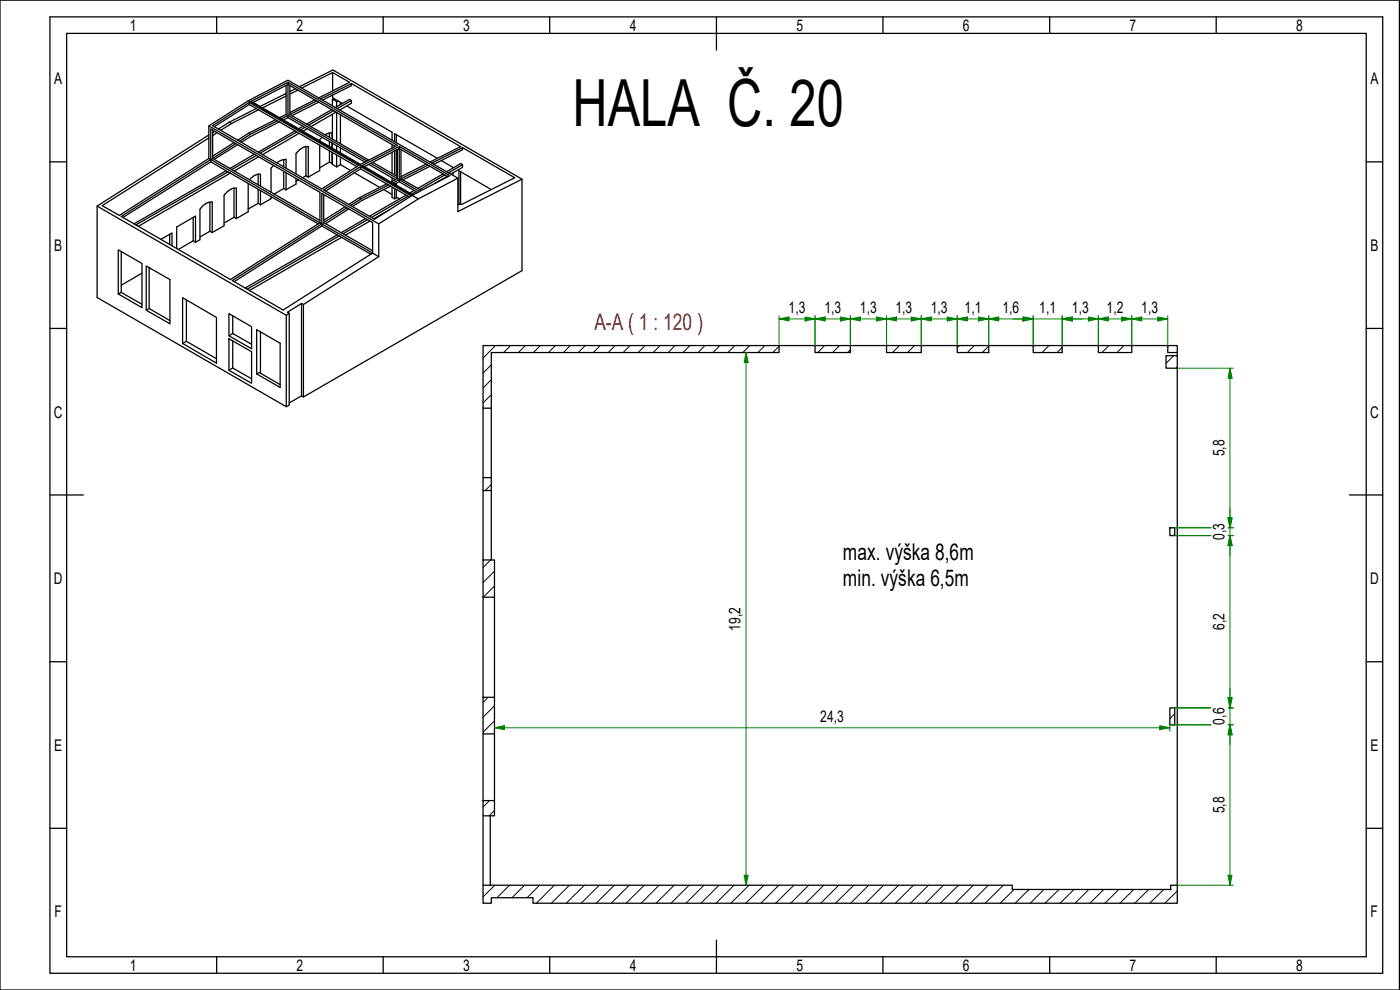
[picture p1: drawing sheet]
<svg xmlns="http://www.w3.org/2000/svg" width="420mm" height="297mm" viewBox="0 0 420 297" stroke-linecap="round" stroke-linejoin="round" font-family="sans-serif">
<g fill="none" stroke="#000" stroke-width=".3">
<path d="M147.4 118.4l-2.4 2.5M147.4 113.9l-2.4 2.5M147.4 109.5l-2.4 2.4M148.7 103.7l-3.7 3.7M153.2 103.7l-2.1 2.1M157.7 103.7l-2.1 2.1M162.2 103.7l-2.1 2.1M166.7 103.7l-2.1 2.1M171.1 103.7l-2 2.1M175.6 103.7l-2.1 2.1M180.1 103.7l-2 2.1M184.6 103.7l-2 2.1"/>
<path d="M189.1 103.7l-2.1 2.1M193.6 103.7l-2.1 2.1M198.1 103.7l-2.1 2.1M202.6 103.7l-2.1 2.1M207.1 103.7l-2.1 2.1M211.6 103.7l-2.1 2.1M216 103.7l-2 2.1M220.5 103.7l-2.1 2.1M225 103.7l-2.1 2.1M229.6 103.7l-2.1 2.1M233.8 103.9l-1.9 1.9M247.5 103.7l-2.1 2.1"/>
<path d="M252 103.7l-2.1 2.1M255.2 105l-.8 .8M269.9 103.7l-2.1 2.1M274.4 103.7l-2 2.1M287.9 103.7l-.6 .6M292.4 103.7l-2.1 2.1M296.7 103.9l-1.9 1.9M310.3 103.7l-.2 .3M314.8 103.7l-2.1 2.1M318.8 104.3l-1.6 1.5M332.8 103.7l-2.1 2.1M337.3 103.7l-2.1 2.1"/>
<path d="M350.8 103.7l-.3 .3M352.2 106.7l-2.3 2.3M353.3 105.6l-.1 .2M353.3 110.2l-.3 .3M145 143.3v.1M147.4 145.3l-1.8 1.9M147.3 168l-2.3 2.3M148.4 175.8l-3.4 3.4M148.4 171.4l-3.4 3.4M352.6 160.3l-.5 .4M146.5 209.2l-1.5 1.5M148.4 216.3l-3.4 3.4"/>
<path d="M148.4 211.8l-3.4 3.4M352.6 214.2l-1.5 1.4M146.9 240.2l-1.9 1.9M148.4 243.2l-1.6 1.6M148.5 265.6l-3.5 3.5M152.9 265.6l-3.7 3.8M157.4 265.6l-3.7 3.8M161.9 265.6l-3.7 3.8M166.4 265.6l-5.4 5.4M170.9 265.6l-5.4 5.4M175.4 265.6l-5.5 5.4M179.8 265.6l-5.4 5.4"/>
<path d="M184.3 265.6l-5.4 5.4M188.8 265.6l-5.3 5.4M193.4 265.6l-5.5 5.4M197.8 265.6l-5.4 5.4M202.3 265.6l-5.4 5.4M206.8 265.6l-5.4 5.4M211.3 265.6l-5.4 5.4M215.8 265.6l-5.4 5.4M220.3 265.6l-5.4 5.4M224.8 265.6l-5.5 5.4M229.2 265.6l-5.4 5.4M233.7 265.6l-5.4 5.4"/>
<path d="M238.3 265.6l-5.5 5.4M242.7 265.6l-5.4 5.4M247.2 265.6l-5.4 5.4M251.7 265.6l-5.4 5.4M256.2 265.6l-5.4 5.4M260.7 265.6l-5.4 5.4M265.2 265.6l-5.4 5.4M269.7 265.6l-5.5 5.4M274.1 265.6l-5.4 5.4M278.6 265.6l-5.4 5.4M283.1 265.6l-5.4 5.4M287.7 265.6l-5.5 5.4"/>
<path d="M292.1 265.6l-5.4 5.4M296.6 265.6l-5.4 5.4M301.1 265.6l-5.4 5.4M304.4 266.9l-4.2 4.1M308.8 266.9l-4.1 4.1M313.3 266.9l-4.1 4.1M317.8 266.9l-4.2 4.1M322.3 266.9l-4.2 4.1M326.8 266.9l-4.2 4.1M331.3 266.9l-4.2 4.1M335.8 266.9l-4.2 4.1M340.2 266.9l-4.1 4.1"/>
<path d="M344.7 266.9l-4.1 4.1M349.2 266.9l-4.1 4.1M353.3 267.3l-3.7 3.7"/>
</g>
<g fill="none" stroke="#000" stroke-width=".38">
<path d="M63.8 39v8.5l6.9-4.4M64.4 39.4l-.6 .4M65.1 39.8l-1.3 .9M68.8 36.7l-3.3 2M68.8 36.7l.7 .4M69.5 37.1l-3.3 2M74.5 40l.6 .3M74.5 30.2l-11.8 7.6M74.5 40l-3.2 2.1M74.8 30.7l-11 7 32.8 19 11-7.1-32.8-18.9v.7l32.3 18.6M74.8 31.4l-10.5 6.6M76 30.7l10.4-5.4v10"/>
<path d="M76.9 32.6l-8.1 4.1M77.6 32.9l-8.1 4.2M82.7 35.9l-8.2 4.1M83.2 36.2l-8.1 4.1-3.2 2.1M83.9 36.6l-8.8 4.4-2.7 1.7M85.9 25.6v8.7l.5 .4M85.9 28.1l-7.8 3.8M85.9 28.8l-7.1 3.6M85.9 34.3l-2 1M86.4 24.7l-11 5.7 32.8 18.9 11.1-5.7-32.9-18.9v.6l32.2 18.6M86.4 34.7l.6-.4 23.7 13.8M86.4 34.7l23.7 13.6"/>
<path d="M86.4 35.3l23.1 13.3M86.4 34.7l-1.9 .9M86.4 35.3l-1.3 .7M87 25.6v8.7l8.1-4M88.5 39.3l-11 6.3M88.7 26.6l-1.7 .9M89.1 39.6l-11.1 6.4M89.4 27l-2.4 1.2M89.8 40l-11 6.4M89.9 26l10-5 56.8 32.8v27.4l-65.6 37.9M90.9 37.9l-1.2 .7M91.5 38.2l-1.3 .8"/>
<path d="M92.2 38.7l-1.3 .7M94.5 30l-7.5 3.8M95.6 30.7l-8 4M96.2 29.7l9.3-4.6v.6l-8.7 4.3M98.9 39.9v1.3M99.6 32.9l-7.6 4.4M99.8 29.8v1.9M99.8 34.3v7.4M99.8 21.8v5.5M99.8 28.6v.7l1.6 1M99.8 21.8l-9.2 4.6M99.8 21.8l5.1 2.9-9.3 4.7"/>
<path d="M100.1 29.5l-.3 .3 1.2 .7 .4-.2M100.1 33.2l-7.5 4.4M100.8 33.6l-7.5 4.4M101 30.5v1.6M101 33.7v8.8M101.2 32.6l4.3-2.5v.9l-3.5 2M101.4 30.3l1.3 .7M102.2 30.7v.7M102.2 32.9v.2M102.2 34.4v8.7M104.1 31.8l13.6 7.9v2.4M105.5 25.1l32.7 18.9-9.2 4.6"/>
<path d="M105.5 30.1l-.6-.3-4.3 2.4M62.7 47.5l.5 .4v-9.2l32.8 19v9.2M62.7 47.5v-9.7l51 29.4M62.7 40.5l-33.6 21.3M62.7 41.4l-32 20.3 5.1 2.9 26.9-17.1M63.2 48.6l-26.3 16.7M67.9 51.2l-27.7 16M68.5 51.5l-27.7 16M69.2 51.9l-27.7 16M70.2 56.4v8.8M70.2 42.8l-6.4 4M71.3 43.4l-7 4.4"/>
<path d="M74.5 55v8.5l-3.6 2.1M74.9 53.9l1.7-1.4 1.6-.2v3.5M76.3 46.3l-7.3 4.2M76.9 46.7l-7.3 4.1M77.5 52.2v3.2M77.5 56.8v4.2M77.6 47l-7.3 4.3M78.2 57.1v4.4M81.3 59v.6l-3.1 1.9M82.1 49.6l-.8 .9v7.1M83.1 48.8l1.5-.8 1.3-.2v2.7M85.2 56.6l-2.9 1.6"/>
<path d="M85.2 47.9v2.2M85.2 51.4v5.2M85.2 56.6l.7 .3M85.9 51.8v5.1M88.8 52.2v-6.1l1.2-1.3 .9-.6 1.6-.2v9.1M88.8 53.5v1.7l-2.9 1.7M89.7 54l-.9 .5M91.8 52.8l-1 .5M91.8 44v8.8M91.8 52.8l.7 .3M95.9 43.5v7.7l-3.4 1.9M96.6 41.2l-.7 .8v.3"/>
<path d="M97.2 58.3v8.5l6.9-4.5M97.5 40.4l1.1-.5h1v1.7M98.9 42.5v1.5M98.9 45.3v3.3M98.9 48.6l-3 1.7M98.9 48.6l.7 .5M99.6 42.9v1.5M99.6 45.7v3.4M99.8 45.8v3.5l1.2 .8 1.2-.7M99.8 49l-.2 .1M99.8 43v1.4M101 43.7v1.5"/>
<path d="M101 46.5v3.6M102.2 44.4v1.4M102.2 47.2v2.2M102.2 49.4l3 1.8M106.3 51.8l7.7 4.4M107.9 59.3l.6 .3M107.9 59.3l-3.2 2M108.2 50l-11 7 15.2 8.8 11-7-15.2-8.8v.7l14.7 8.4M108.2 50.7l-10.5 6.6M109.3 50l10.5-5.4v9.3M110.7 49.3l7.9 4.6M111.3 49l8 4.6-2 1"/>
<path d="M111.8 48.7l7.5 4.2M115.1 56.9l2.6 1.4M116.1 55.2l-8.2 4.1M116.6 55.5l-8.1 4.1-3.3 2M117.2 55.9l-8.7 4.3-2.7 1.8M117.7 56.1v3.1l.7 .5 .5-.3v-2.6M117.7 43.4v1M117.7 45.7v6.4M117.7 53.3v1M118.4 42.5v-2.4l12.9 7.4M118.4 43.8v.2M118.4 45.3v7.2"/>
<path d="M118.4 53.8v.2M118.4 56.6v3.1M118.9 59.1l1.1 .6M118.9 40.4v2.4M118.9 45v7.8M118.9 55v.5M119.3 44.9v8.7l.5 .3M119.8 43.9l-11 5.7 15.2 8.9 11-5.8-15.2-8.8v.7l14.6 8.4M119.8 53.9v.6l5.5 3.3M119.8 53.9l-1.9 1M119.8 54.5l-1.4 .7M120.3 53.6l-.5 .3 6.1 3.6"/>
<path d="M120.3 44.9v8.7M120.3 53.6l6.2 3.5M121.9 58.5l-11 6.4M122.5 58.9l-11.1 6.4M124.3 57.1l-1.3 .8M124.8 57.5l-1.2 .7M127.8 49.3l-7.5 3.7M128.4 49.6l-8.1 4M129 49.9l-8 4.1M129.6 48.9l9.2-4.6v.6l-8.6 4.4M132.5 48.2l3.5 2v.2M133 52.2l-7.6 4.3"/>
<path d="M133.5 52.5l-7.5 4.4M134.2 52.9l-3.7 2.1M134.6 51.9l4.2-2.5v.8l-3.5 2M136 51.9v.7M137.4 53.5l-51-29.4-11.9 6.1 51 29.5M138.2 51.5v9.8M138.8 44.3l15.7 9-16.1 8.1-.4-.2-.6 .3M138.8 49.4l-.6-.3-4.2 2.4M147.4 56.9l-9.7-5.7v10.1M156.7 53.8l-19.3 9.7v-10l-11.9 6.2-11.8 7.5v9.8M29.1 61.8v27.5l56.8 32.7 .9-.5v-27.5M29.1 61.8l56.8 32.8 .9-.6"/>
<path d="M35.5 75l7.1 4v13.3l-7.1-4.1zM36.4 75.4v12.3l6.2 3.6M43.9 79.8l7.1 4.1v13.2l-7.1-4zM48.3 71.8l3.3-1.9v3.9M50.9 70.3v3M58 72.2l-4.5 2.7M58 65.3v6.9M58 72.2l.7 .5M58.7 72.7v-7.9l-5.7 3.3v6.5M63 60.6v8.8M63 69.4l-3 1.7M63 69.4l.7 .4"/>
<path d="M63.7 69.8v-9.2h-.8l-1.7 .9-1.2 1.3v9.1l-1.3 .8M70.2 65.2l-3 1.7M70.2 65.2l.7 .4M70.9 65.6v-9.2h-.7l-1.7 .9-1.3 1.3v9.1l-3.5 2.1M77.5 61l-3 1.7M77.5 61l.7 .5M96 66.2l-32.2-18.7-.6 .4 32.8 19M96 66.9l-26.8 17-32.8-19 26.8-17v.7l32.3 18.6M96 66.9l.6 .3M96.6 67.2l.6-.4 14.6 8.4M96.6 67.2l-26.9 17 15.3 8.8 26.8-17.1M96.6 67.2v-9.2l15.2 8.8v9.1"/>
<path d="M96.6 67.8l-26.3 16.7M101.2 70.5l-27.6 15.9M101.8 70.8l-27.6 16M102.5 71.2l-27.6 16M103.6 62l-6.4 4.1M104.7 62.7l-7 4.4M109.7 65.6l-7.3 4.2M110.3 65.9l-7.4 4.3M111 66.3l-7.3 4.2M111.8 75.9l-15.2-8.7v.6l14.7 8.4M111.8 75.9l1.9 1.1M113.7 77l-22.6 14.4"/>
<path d="M116.9 62.9l-4.8 2.7M36.4 87.7l-.9 .5M42.6 82l-6.2 3.6M44.8 80.3v12.3l6.2 3.6M44.8 92.6l-.9 .5M45.1 80.5l-.3 .2M54.8 89.3l10.2 5.9v13.8l-10.2-6zM55.9 90v12.4M68.7 94.1l6.8 3.9v6.6l-6.8-3.8zM69.8 94.8v5.3M77 98.9l7.1 4.1v13.3l-7.1-4.1zM78.2 99.6v12.4"/>
<path d="M85.9 94.6v27.4M90.5 91v27.8M91.1 91.4v27.7l-.6-.3-3.7 2.1M91.1 91.4l-.6-.4-4.3 2.7 .6 .3M54.8 103l1.1-.6 9.1 5.2M68.7 101.6l6.8 3.9v9.5l-6.8-3.9zM68.7 100.8l1.1-.7 5.7 3.2M69.8 102.3v8.1l-1.1 .7M69.8 110.4l5.7 3.3M77 112.2l.8-.5 6.3 3.7M145 103.7h88.8v2.1h-86.4v16.7h-2.4zM233.8 103.7h10.8"/>
<path d="M244.6 103.7h10.6v2.1h-10.6zM255.2 103.7h10.9M266.1 103.7h10.4v2.1h-10.4zM276.5 103.7h10.8M287.3 103.7h9.4v2.1h-9.4zM296.7 103.7h13.4M310.1 103.7h8.7v2.1h-8.7zM318.8 103.7h10.8M329.6 103.7h10.1v2.1h-10.1zM339.7 103.7h10.8M349.9 106.7h3.4v3.8h-3.4zM350.5 103.7h2.8v2.1h-2.8z"/>
<path d="M353.3 105.8v.9M353.3 110.5v155.1M145 122.5v20.8M147.4 122.5v20.8M145 143.3h2.4v3.9h-2.4zM145 147.2v20.8M147.4 147.2v20.8M351.1 158.4h1.5v2.3h-1.5zM145 168h3.4v11.2h-3.4zM145 179.2v30M148.4 179.2v30M145 209.2h3.4v11h-3.4z"/>
<path d="M351.1 212.4h1.5v5.1h-1.5zM145 220.2v20M148.4 220.2v20M145 240.2h3.4v4.6h-3.4zM145 244.8v20.8M147.1 244.8v20.8M145 265.6h158.8v1.3h47.5v-1.3h2v5.4h-193.3v-1.6h-12.6v1.6h-2.4z"/>
</g>
<circle cx="118.4" cy="55.2" r=".19" fill="#000"/>
<g fill="none" stroke="#000" stroke-width=".38">
<path d="M15 5.1h400v286.9h-400zM65 5.1v4.9M115 5.1v4.9M165 5.1v4.9M265 5.1v4.9M315 5.1v4.9M365 5.1v4.9M15 48.6h5M410 48.6h5M15 98.5h5M410 98.5h5M15 198.6h5"/>
<path d="M410 198.6h5M15 248.5h5M410 248.5h5M65 287.1v4.9M115 287.1v4.9M165 287.1v4.9M265 287.1v4.9M315 287.1v4.9M365 287.1v4.9"/>
</g>
<path d="M20 10h390v277.1h-390zM215 5.1v9.9M15 148.5h10M405 148.5h10M215 282.1v9.9" fill="none" stroke="#000" stroke-width=".38"/>
<path d="M0 0h420v297h-420z" fill="none" stroke="#000" stroke-width=".38"/>
<path d="M369.1 217.5v3" fill="none" stroke="#008000" stroke-width=".3"/>
<path d="M369.1 217.5l.7 3h-1.2z" fill="#008000"/>
<path d="M369.1 217.5l.7 3h-1.2zM369.1 262.6v3" fill="none" stroke="#008000" stroke-width=".3"/>
<path d="M368.6 262.6h1.2l-.7 3z" fill="#008000"/>
<path d="M351.1 217.5h12.3M368.6 217.5h1.5M369.1 217.5v45.1M353.3 265.6h16.8M368.6 262.6h1.2l-.7 3z" fill="none" stroke="#008000" stroke-width=".3"/>
<path d="M369.1 217.5l.7 3h-1.2z" fill="#008000"/>
<path d="M369.1 217.5l.7 3h-1.2zM369.1 209.3v3.1" fill="none" stroke="#008000" stroke-width=".3"/>
<path d="M368.6 209.3h1.2l-.7 3.1z" fill="#008000"/>
<path d="M352.6 212.4h10.8M352.6 217.5h10.8M368.6 209.3h1.2l-.7 3.1zM368.6 212.4h1.5M368.6 217.5h1.5M369.1 206.4v11.1M369.1 220.5v2.9" fill="none" stroke="#008000" stroke-width=".3"/>
<path d="M368.6 209.3h1.2l-.7 3.1z" fill="#008000"/>
<path d="M369.1 160.7v3M368.6 209.3h1.2l-.7 3.1z" fill="none" stroke="#008000" stroke-width=".3"/>
<path d="M369.1 160.7l.7 3h-1.2z" fill="#008000"/>
<path d="M352.6 160.7h10.8M368.6 160.7h1.5M369.1 160.7l.7 3h-1.2zM369.1 160.7v48.6M352.6 212.4h10.8M368.6 212.4h1.5" fill="none" stroke="#008000" stroke-width=".3"/>
<path d="M369.1 160.7l.7 3h-1.2z" fill="#008000"/>
<path d="M369.1 155.4v3M369.1 160.7l.7 3h-1.2z" fill="none" stroke="#008000" stroke-width=".3"/>
<path d="M368.6 155.4h1.2l-.7 3z" fill="#008000"/>
<path d="M352.6 158.4h10.8M368.6 155.4h1.2l-.7 3zM368.6 158.4h1.5M369.1 152.4v8.3M352.6 160.7h10.8M368.6 160.7h1.5M369.1 163.7v3" fill="none" stroke="#008000" stroke-width=".3"/>
<path d="M368.6 155.4h1.2l-.7 3z" fill="#008000"/>
<path d="M369.1 110.5v3M368.6 155.4h1.2l-.7 3z" fill="none" stroke="#008000" stroke-width=".3"/>
<path d="M369.1 110.5l.7 3h-1.2z" fill="#008000"/>
<path d="M347.5 95.7h3M353.3 110.5h16.8M369.1 110.5l.7 3h-1.2zM369.1 113.5v41.9M352.6 158.4h10.8M368.6 158.4h1.5" fill="none" stroke="#008000" stroke-width=".3"/>
<path d="M347.5 95.1l3 .6-3 .6z" fill="#008000"/>
<path d="M339.7 95.7h2.9M347.5 95.1l3 .6-3 .6z" fill="none" stroke="#008000" stroke-width=".3"/>
<path d="M339.7 95.7l2.9-.6v1.2z" fill="#008000"/>
<path d="M329.6 95.7h3M339.7 95.7l2.9-.6v1.2zM339.7 94.7v9M342.6 95.7h4.9M350.5 94.7v9" fill="none" stroke="#008000" stroke-width=".3"/>
<path d="M329.6 95.7l3-.6v1.2z" fill="#008000"/>
<path d="M329.6 95.7l3-.6v1.2zM336.6 95.7h3.1" fill="none" stroke="#008000" stroke-width=".3"/>
<path d="M336.6 95.1l3.1 .6-3.1 .6z" fill="#008000"/>
<path d="M326.6 95.7h3M329.6 94.7v9M332.6 95.7h4M336.6 95.1l3.1 .6-3.1 .6zM339.7 94.7v9" fill="none" stroke="#008000" stroke-width=".3"/>
<path d="M326.6 95.1l3 .6-3 .6z" fill="#008000"/>
<path d="M318.8 95.7h3M326.6 95.1l3 .6-3 .6z" fill="none" stroke="#008000" stroke-width=".3"/>
<path d="M318.8 95.7l3-.6v1.2z" fill="#008000"/>
<path d="M307 95.7h3.1M318.8 95.7l3-.6v1.2zM318.8 94.7v9M321.8 95.7h4.8M329.6 94.7v9" fill="none" stroke="#008000" stroke-width=".3"/>
<path d="M307 95.1l3.1 .6-3.1 .6z" fill="#008000"/>
<path d="M307 95.1l3.1 .6-3.1 .6zM318.8 95.7h3" fill="none" stroke="#008000" stroke-width=".3"/>
<path d="M318.8 95.7l3-.6v1.2z" fill="#008000"/>
<path d="M304 95.7h14.8M310.1 94.7v9M318.8 94.7v9M321.3 95.2l-2.5 .5M321.8 95.2v1.1l-3-.6M321.8 95.7h3" fill="none" stroke="#008000" stroke-width=".3"/>
<path d="M307 95.1l3.1 .6-3.1 .6z" fill="#008000"/>
<path d="M296.7 95.7h3M307 95.1l3.1 .6-3.1 .6z" fill="none" stroke="#008000" stroke-width=".3"/>
<path d="M296.7 95.7l3-.6v1.2z" fill="#008000"/>
<path d="M287.3 95.7h3M296.7 95.7l3-.6v1.2zM296.7 94.7v9M299.7 95.7h7.3M310.1 94.7v9" fill="none" stroke="#008000" stroke-width=".3"/>
<path d="M287.3 95.7l3-.6v1.2z" fill="#008000"/>
<path d="M287.3 95.7l3-.6v1.2zM293.7 95.7h3" fill="none" stroke="#008000" stroke-width=".3"/>
<path d="M293.7 95.1l3 .6-3 .6z" fill="#008000"/>
<path d="M276.5 95.7h3M287.3 94.7v9M290.3 95.7h3.4M293.7 95.1l3 .6-3 .6zM296.7 94.7v9" fill="none" stroke="#008000" stroke-width=".3"/>
<path d="M276.5 95.7l3-.6v1.2z" fill="#008000"/>
<path d="M276.5 95.7l3-.6v1.2zM284.3 95.7h3" fill="none" stroke="#008000" stroke-width=".3"/>
<path d="M284.3 95.1l3 .6-3 .6z" fill="#008000"/>
<path d="M255.2 95.7h3M276.5 94.7v9M279.5 95.7h4.8M284.3 95.1l3 .6-3 .6zM287.3 94.7v9" fill="none" stroke="#008000" stroke-width=".3"/>
<path d="M255.2 95.7l3-.6v1.2z" fill="#008000"/>
<path d="M255.2 95.7l3-.6v1.2zM263.1 95.7h3" fill="none" stroke="#008000" stroke-width=".3"/>
<path d="M263.1 95.1l3 .6-3 .6z" fill="#008000"/>
<path d="M255.2 94.7v9M258.2 95.7h4.9M263.1 95.1l3 .6-3 .6zM266.1 95.7h2.9M266.1 94.7v9" fill="none" stroke="#008000" stroke-width=".3"/>
<path d="M266.1 95.7l2.9-.6v1.2z" fill="#008000"/>
<path d="M266.1 95.7l2.9-.6v1.2zM273.5 95.7h3" fill="none" stroke="#008000" stroke-width=".3"/>
<path d="M273.5 95.1l3 .6-3 .6z" fill="#008000"/>
<path d="M244.6 95.7h3M266.1 94.7v9M269 95.7h4.5M273.5 95.1l3 .6-3 .6zM276.5 94.7v9" fill="none" stroke="#008000" stroke-width=".3"/>
<path d="M244.6 95.7l3-.6v1.2z" fill="#008000"/>
<path d="M244.6 95.7l3-.6v1.2zM252.2 95.7h3" fill="none" stroke="#008000" stroke-width=".3"/>
<path d="M252.2 95.1l3 .6-3 .6z" fill="#008000"/>
<path d="M233.8 95.7h3M244.6 94.7v9M247.6 95.7h4.6M252.2 95.1l3 .6-3 .6zM255.2 94.7v9" fill="none" stroke="#008000" stroke-width=".3"/>
<path d="M233.8 95.7l3-.6v1.2z" fill="#008000"/>
<path d="M233.8 95.7l3-.6v1.2zM241.6 95.7h3" fill="none" stroke="#008000" stroke-width=".3"/>
<path d="M241.6 95.1l3 .6-3 .6z" fill="#008000"/>
<path d="M233.8 94.7v9M236.8 95.7h4.8M241.6 95.1l3 .6-3 .6zM244.6 94.7v9M223.9 105.8v3" fill="none" stroke="#008000" stroke-width=".3"/>
<path d="M223.9 105.8l.6 3h-1.2z" fill="#008000"/>
<path d="M223.9 105.8l.6 3h-1.2zM223.9 262.6v3" fill="none" stroke="#008000" stroke-width=".3"/>
<path d="M223.3 262.6h1.2l-.6 3z" fill="#008000"/>
<path d="M223.9 108.8v153.8M348 218.4h3.1M223.3 262.6h1.2l-.6 3z" fill="none" stroke="#008000" stroke-width=".3"/>
<path d="M348 217.7l3.1 .7-3.1 .5z" fill="#008000"/>
<path d="M148.4 218.4h3M348 217.7l3.1 .7-3.1 .5z" fill="none" stroke="#008000" stroke-width=".3"/>
<path d="M148.4 218.4l3-.7v1.2z" fill="#008000"/>
<path d="M148.4 218.4l3-.7v1.2zM151.4 218.4h196.6M351.1 217.5v1.9" fill="none" stroke="#008000" stroke-width=".3"/>
<text font-size="19.5" x="171.8" y="37.7">HALA Č. 20</text>
<text font-size="6.9" fill="#f00" x="178.4" y="98.9">A-A ( 1 : 120 )</text>
<g font-size="6.9">
<text x="253" y="168">max. výška 8,6m</text>
<text x="253" y="175.9">min. výška 6,5m</text>
</g>
<g font-size="4.8">
<text x="39" y="9.3">1</text>
<text x="89" y="9.3">2</text>
<text x="139" y="9.3">3</text>
<text x="189" y="9.3">4</text>
<text x="239" y="9.3">5</text>
<text x="289" y="9.3">6</text>
<text x="339" y="9.3">7</text>
<text x="389" y="9.3">8</text>
<text x="16.3" y="25.3">A</text>
<text x="411.3" y="25.3">A</text>
<text x="16.3" y="75.3">B</text>
<text x="411.3" y="75.3">B</text>
<text x="236.7" y="94">1,3</text>
<text x="247.4" y="94">1,3</text>
<text x="258.1" y="94">1,3</text>
<text x="268.7" y="94">1,3</text>
<text x="279.3" y="94">1,3</text>
<text x="289.4" y="94">1,1</text>
<text x="300.9" y="94">1,6</text>
<text x="311.9" y="94">1,1</text>
<text x="321.7" y="94">1,3</text>
<text x="332.1" y="94">1,2</text>
<text x="342.5" y="94">1,3</text>
<text x="16.2" y="125.3">C</text>
<text x="411.2" y="125.3">C</text>
<text x="367.5" y="137" transform="rotate(-90 367.5 137)">5,8</text>
<text x="367.5" y="162.1" transform="rotate(-90 367.5 162.1)">0,3</text>
<text x="16.2" y="175.3">D</text>
<text x="411.2" y="175.3">D</text>
<text x="222.2" y="189.3" transform="rotate(-90 222.2 189.3)">19,2</text>
<text x="367.5" y="189.1" transform="rotate(-90 367.5 189.1)">6,2</text>
<text x="246.2" y="216.6">24,3</text>
<text x="367.5" y="217.5" transform="rotate(-90 367.5 217.5)">0,6</text>
<text x="16.3" y="225.3">E</text>
<text x="411.3" y="225.3">E</text>
<text x="367.5" y="244.1" transform="rotate(-90 367.5 244.1)">5,8</text>
<text x="16.4" y="275.3">F</text>
<text x="411.4" y="275.3">F</text>
<text x="39" y="291.3">1</text>
<text x="89" y="291.3">2</text>
<text x="139" y="291.3">3</text>
<text x="189" y="291.3">4</text>
<text x="239" y="291.3">5</text>
<text x="289" y="291.3">6</text>
<text x="339" y="291.3">7</text>
<text x="389" y="291.3">8</text>
</g>
</svg>
